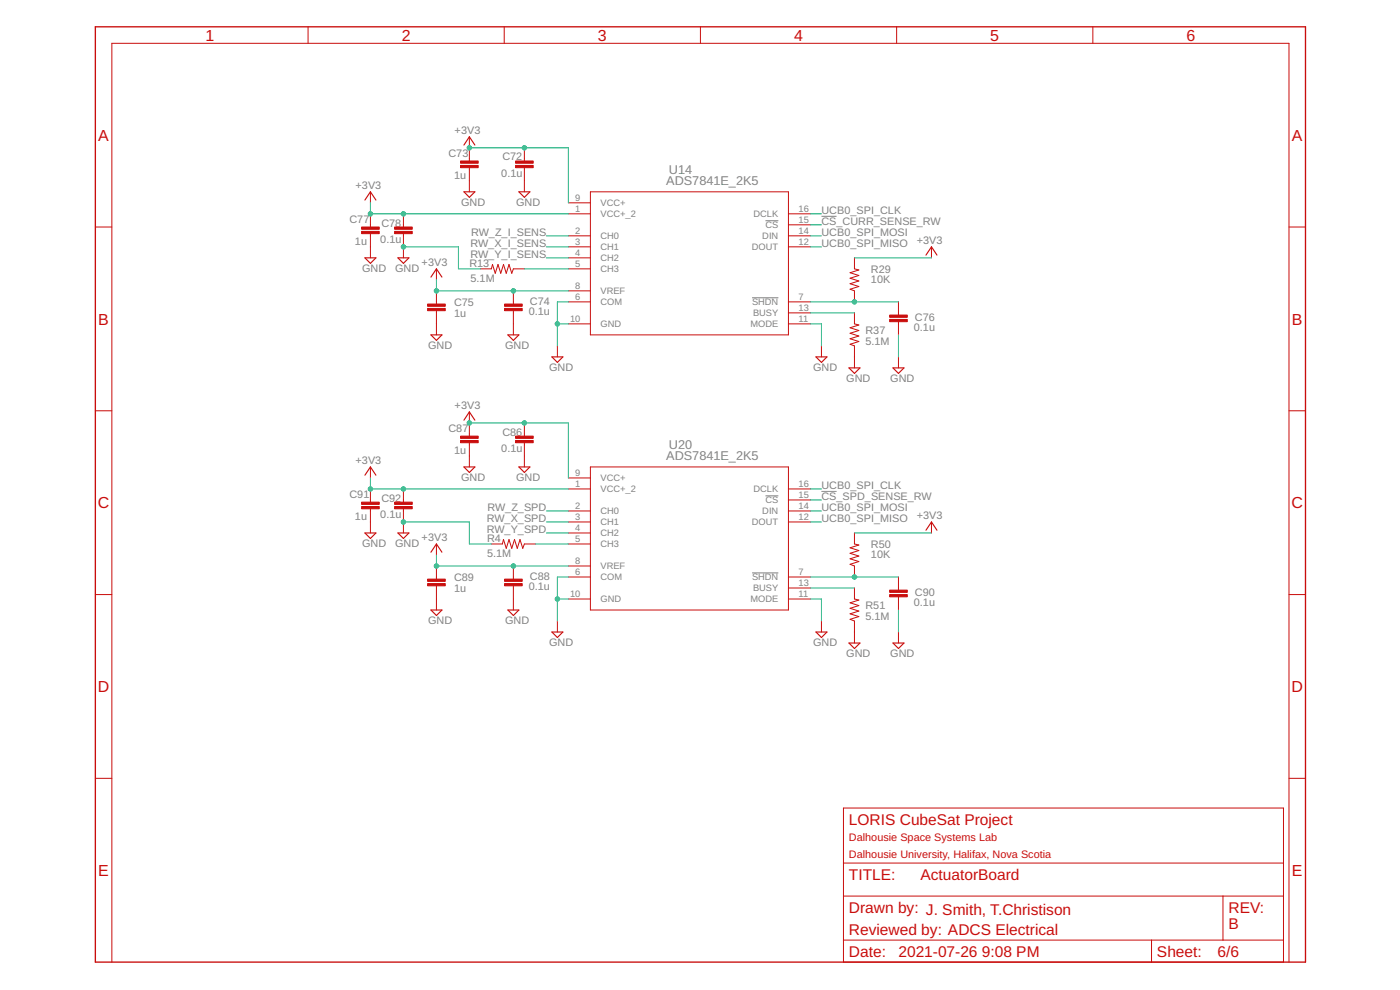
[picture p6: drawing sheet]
<svg xmlns="http://www.w3.org/2000/svg" width="420mm" height="297mm" viewBox="0 0 420 297" stroke-linecap="round" stroke-linejoin="round" font-family="sans-serif">
<path d="M229.7 66.2h3.9M246.5 64.9h4.6M225.7 89.3h7.9M229.7 148.8h3.9M246.5 147.4h4.6M225.7 171.9h7.9" fill="none" stroke="#808080" stroke-width=".3"/>
<path d="M28.6 8h363.2v280.7h-363.2z" fill="none" stroke="#c90d0c" stroke-width=".4"/>
<g fill="none" stroke="#c90d0c" stroke-width=".3">
<path d="M92.5 8v5M151.3 8v5M210.2 8v5M269.1 8v5M328 8v5M111.2 57.6v3.3M140.9 41v7.3M140.9 50.3v7.3M157.4 44.3v4M157.4 50.3v7.3M177.2 57.6h59.4v42.9h-59.4zM28.6 68.1h5"/>
<path d="M111.2 64.2v3.9M111.2 70.1v7.3M121.1 64.2v3.9M121.1 70.1v7.3M170.6 64.2h6.6M170.6 70.8h6.6M170.6 74.1h6.6M170.6 77.4h6.6M170.6 60.9h6.6M236.6 64.2h6.6M236.6 70.8h6.6M236.6 74.1h6.6"/>
<path d="M236.6 67.5h6.6M256.4 77.4v3.3l1.3 .3-2.6 .8 2.6 .9-2.6 .8 2.6 .8-2.6 .8 2.6 .9-2.6 .8 1.3 .5v3.3M279.5 74.1v3.3M386.8 68.1h5M131 80.7v3.3M131 87.3v3.9M131 93.2v7.3M144.2 80.7h3.3l.3-1.3 .8 2.6 .9-2.6 .8 2.6 .8-2.6 .8 2.6 .9-2.6 .8 2.6 .5-1.3h3.3M154.1 87.3v3.9M154.1 93.2v7.3M170.6 80.7h6.6M170.6 90.6h6.6"/>
<path d="M170.6 87.3h6.6M170.6 97.2h6.6M236.6 90.6h6.6M236.6 97.2h6.6M236.6 93.9h6.6M256.4 93.9v3.3l1.3 .3-2.6 .8 2.6 .9-2.6 .8 2.6 .8-2.6 .8 2.6 .9-2.6 .8 1.3 .5v6.6M269.6 90.6v3.9M269.6 96.5v4M167.3 103.8v3.3M246.5 103.8v3.3M269.6 107.1v3.3M28.6 123.3h5"/>
<path d="M140.9 123.6v7.3M140.9 132.8v7.3M157.4 126.9v4M157.4 132.8v7.3M386.8 123.3h5M111.2 140.1v3.3M111.2 146.7v4M111.2 152.7v7.2M121.1 146.7v4M121.1 152.7v7.2M170.6 146.7h6.6M170.6 153.3h6.6"/>
<path d="M170.6 156.6h6.6M170.6 159.9h6.6M170.6 143.4h6.6M177.2 140.1h59.4v42.9h-59.4zM236.6 146.7h6.6M236.6 153.3h6.6M236.6 156.6h6.6M236.6 150h6.6M256.4 159.9v3.3l1.3 .3-2.6 .9 2.6 .8-2.6 .8 2.6 .8-2.6 .9 2.6 .8-2.6 .8 1.3 .5v3.3M279.5 156.6v3.3M28.6 178.4h5M131 163.2v3.3"/>
<path d="M131 169.8v4M131 175.7v7.3M147.5 163.2h3.3l.3-1.3 .8 2.6 .9-2.6 .8 2.6 .8-2.6 .8 2.6 .9-2.6 .8 2.6 .5-1.3h3.3M154.1 169.8v4M154.1 175.7v7.3M170.6 163.2h6.6M170.6 173.1h6.6M170.6 169.8h6.6M170.6 179.7h6.6M236.6 173.1h6.6M236.6 179.7h6.6M236.6 176.4h6.6"/>
<path d="M256.4 176.4v3.3l1.3 .3-2.6 .9 2.6 .8-2.6 .8 2.6 .8-2.6 .9 2.6 .8-2.6 .8 1.3 .5v6.6M269.6 173.1v4M269.6 179v4M386.8 178.4h5M167.3 186.3v3.3M246.5 186.3v3.3M269.6 189.6v3.3M28.6 233.5h5M386.8 233.5h5M253.1 242.4h132.1v46.3h-132.1zM253.1 259h132.1M253.1 268.9h132.1"/>
<path d="M367 268.9v13.2M33.6 288.7v-275.7h353.2v275.7M253.1 282.1h132.1M345.6 282.1v6.6"/>
</g>
<g fill="none" stroke="#c90d0c" stroke-width=".34">
<path d="M139.2 57.6h3.3l-1.6 1.6zM139.2 43.5l1.7-2.5 1.6 2.5M155.7 57.6h3.3l-1.6 1.6zM109.5 60l1.7-2.4 1.6 2.4M109.5 77.4h3.3l-1.6 1.6zM119.4 77.4h3.3l-1.6 1.6zM277.9 76.5l1.6-2.4 1.7 2.4M129.3 83.1l1.7-2.4 1.6 2.4M129.3 100.5h3.3l-1.6 1.6zM152.4 100.5h3.3l-1.6 1.6zM165.6 107.1h3.3l-1.6 1.6zM244.9 107.1h3.3l-1.7 1.6z"/>
<path d="M254.8 110.4h3.3l-1.7 1.6zM268 110.4h3.3l-1.7 1.6zM139.2 126.1l1.7-2.5 1.6 2.5M109.5 142.6l1.7-2.5 1.6 2.5M109.5 159.9h3.3l-1.6 1.7zM119.4 159.9h3.3l-1.6 1.7zM139.2 140.1h3.3l-1.6 1.7zM155.7 140.1h3.3l-1.6 1.7zM277.9 159.1l1.6-2.5 1.7 2.5M129.3 165.7l1.7-2.5 1.6 2.5M129.3 183h3.3l-1.6 1.7zM152.4 183h3.3l-1.6 1.7z"/>
<path d="M165.6 189.6h3.3l-1.6 1.7zM244.9 189.6h3.3l-1.7 1.7zM254.8 192.9h3.3l-1.7 1.7zM268 192.9h3.3l-1.7 1.7z"/>
</g>
<g fill="#c90d0c" stroke="#c90d0c" stroke-width=".3">
<path d="M154.7 49.6h5.3v.7h-5.3z"/>
<path d="M154.7 48.3h5.3v.7h-5.3z"/>
<path d="M138.2 49.6h5.3v.7h-5.3z"/>
<path d="M138.2 48.3h5.3v.7h-5.3z"/>
<path d="M151.4 92.5h5.3v.7h-5.3z"/>
<path d="M151.4 91.2h5.3v.7h-5.3z"/>
<path d="M128.3 92.5h5.3v.7h-5.3z"/>
<path d="M128.3 91.2h5.3v.7h-5.3z"/>
<path d="M267 95.8h5.3v.7h-5.3z"/>
<path d="M267 94.5h5.3v.7h-5.3z"/>
<path d="M108.5 69.4h5.3v.7h-5.3z"/>
<path d="M108.5 68.1h5.3v.7h-5.3z"/>
<path d="M118.4 69.4h5.3v.7h-5.3z"/>
<path d="M118.4 68.1h5.3v.7h-5.3z"/>
<path d="M154.7 132.2h5.3v.6h-5.3z"/>
<path d="M154.7 130.9h5.3v.6h-5.3z"/>
<path d="M138.2 132.2h5.3v.6h-5.3z"/>
<path d="M138.2 130.9h5.3v.6h-5.3z"/>
<path d="M151.4 175.1h5.3v.7h-5.3z"/>
<path d="M151.4 173.8h5.3v.6h-5.3z"/>
<path d="M128.3 175.1h5.3v.7h-5.3z"/>
<path d="M128.3 173.8h5.3v.6h-5.3z"/>
<path d="M267 178.4h5.3v.7h-5.3z"/>
<path d="M267 177.1h5.3v.6h-5.3z"/>
<path d="M108.5 152h5.3v.7h-5.3z"/>
<path d="M108.5 150.7h5.3v.6h-5.3z"/>
<path d="M118.4 152h5.3v.7h-5.3z"/>
<path d="M118.4 150.7h5.3v.6h-5.3z"/>
</g>
<g fill="none" stroke="#0dab76" stroke-width=".3">
<path d="M140.9 44.3h29.7v16.6M111.2 60.9v3.3h59.4M121.1 74.1h16.5v6.6h6.6M164 74.1h6.6M164 77.4h6.6M164 70.8h6.6M243.2 74.1h3.3M243.2 64.2h3.3M243.2 70.8h3.3M243.2 67.5h3.3M256.4 77.4h23.1M131 84v3.3h39.6"/>
<path d="M157.4 80.7h13.2M167.3 97.2h3.3M170.6 90.6h-3.3v13.2M243.2 90.6h26.4M243.2 97.2h3.3v6.6M243.2 93.9h13.2M269.6 100.5v6.6M140.9 126.9h29.7v16.5M111.2 143.4v3.3h59.4M121.1 156.6h19.8v6.6h6.6M164 156.6h6.6M164 159.9h6.6"/>
<path d="M164 153.3h6.6M243.2 156.6h3.3M243.2 146.7h3.3M243.2 153.3h3.3M243.2 150h3.3M256.4 159.9h23.1M131 166.5v3.3h39.6M160.7 163.2h9.9M167.3 179.7h3.3M170.6 173.1h-3.3v13.2M243.2 179.7h3.3v6.6M243.2 173.1h26.4"/>
<path d="M243.2 176.4h13.2M269.6 183v6.6"/>
</g>
<g fill="#0dab76" stroke="#0dab76" stroke-width=".3">
<circle cx="167.3" cy="97.2" r=".66"/>
<circle cx="121.1" cy="74.1" r=".66"/>
<circle cx="167.3" cy="179.7" r=".66"/>
<circle cx="121.1" cy="156.6" r=".66"/>
<circle cx="154.1" cy="87.3" r=".66"/>
<circle cx="131" cy="87.3" r=".66"/>
<circle cx="121.1" cy="64.2" r=".66"/>
<circle cx="111.2" cy="64.2" r=".66"/>
<circle cx="154.1" cy="169.8" r=".66"/>
<circle cx="131" cy="169.8" r=".66"/>
<circle cx="121.1" cy="146.7" r=".66"/>
<circle cx="111.2" cy="146.7" r=".66"/>
<circle cx="157.4" cy="126.9" r=".66"/>
<circle cx="140.9" cy="126.9" r=".66"/>
<circle cx="157.4" cy="44.3" r=".66"/>
<circle cx="140.9" cy="44.3" r=".66"/>
<circle cx="256.4" cy="90.6" r=".66"/>
<circle cx="256.4" cy="173.1" r=".66"/>
</g>
<g font-size="4.8" fill="#c90d0c">
<text x="61.7" y="12.2">1</text>
<text x="120.6" y="12.2">2</text>
<text x="179.4" y="12.2">3</text>
<text x="238.3" y="12.2">4</text>
<text x="297.2" y="12.2">5</text>
<text x="356.1" y="12.2">6</text>
<text x="29.5" y="42.2">A</text>
<text x="387.7" y="42.2">A</text>
<text x="29.5" y="97.4">B</text>
<text x="387.7" y="97.4">B</text>
<text x="29.4" y="152.5">C</text>
<text x="387.6" y="152.5">C</text>
<text x="29.4" y="207.7">D</text>
<text x="387.6" y="207.7">D</text>
<text x="29.5" y="262.8">E</text>
<text x="387.7" y="262.8">E</text>
</g>
<g font-size="4.7" fill="#c90d0c">
<text x="254.8" y="247.4">LORIS CubeSat Project</text>
<text x="254.8" y="263.9">TITLE:</text>
<text x="276.2" y="263.9">ActuatorBoard</text>
<text x="254.8" y="273.8">Drawn by: J. Smith, T.Christison</text>
<text x="368.7" y="273.8">REV:</text>
<text x="254.8" y="280.4">Reviewed by: ADCS Electrical</text>
<text x="368.7" y="278.8">B</text>
<text x="254.8" y="287">Date:</text>
<text x="269.6" y="287">2021-07-26</text>
<text x="294.7" y="287">9:08 PM</text>
<text x="347.2" y="287">Sheet:</text>
<text x="365.4" y="287">6/6</text>
</g>
<g font-size="3.8" fill="#808080">
<text x="200.8" y="52.3">U14</text>
<text x="199.9" y="55.6">ADS7841E_2K5</text>
<text x="200.8" y="134.8">U20</text>
<text x="199.9" y="138.2">ADS7841E_2K5</text>
</g>
<g font-size="3.3" fill="#808080">
<text x="136.5" y="40.1">+3V3</text>
<text x="134.6" y="47.2">C73</text>
<text x="136.3" y="53.8">1u</text>
<text x="150.4" y="53.1">0.1u</text>
<text x="150.8" y="48.1">C72</text>
<text x="106.7" y="56.6">+3V3</text>
<text x="138.4" y="61.7">GND</text>
<text x="154.9" y="61.7">GND</text>
<text x="246.5" y="64.2">UCB0_SPI_CLK</text>
<text x="104.9" y="67">C77</text>
<text x="114.5" y="68">C78</text>
<text x="141.4" y="70.8">RW_Z_I_SENS</text>
<text x="246.5" y="70.8">UCB0_SPI_MOSI</text>
<text x="246.5" y="67.5">CS_CURR_SENSE_RW</text>
<text x="106.5" y="73.6">1u</text>
<text x="114.1" y="72.9">0.1u</text>
<text x="141.2" y="77.4">RW_Y_I_SENS</text>
<text x="141.2" y="74.1">RW_X_I_SENS</text>
<text x="246.5" y="74.1">UCB0_SPI_MISO</text>
<text x="275.1" y="73.1">+3V3</text>
<text x="108.7" y="81.5">GND</text>
<text x="118.6" y="81.5">GND</text>
<text x="126.5" y="79.7">+3V3</text>
<text x="140.9" y="80">R13</text>
<text x="261.4" y="82">R29</text>
<text x="141.2" y="84.6">5.1M</text>
<text x="261.4" y="85">10K</text>
<text x="136.3" y="95">1u</text>
<text x="136.3" y="91.7">C75</text>
<text x="158.7" y="94.4">0.1u</text>
<text x="159" y="91.4">C74</text>
<text x="259.7" y="100.2">R37</text>
<text x="274.3" y="99.3">0.1u</text>
<text x="274.6" y="96.4">C76</text>
<text x="128.5" y="104.6">GND</text>
<text x="151.6" y="104.6">GND</text>
<text x="259.7" y="103.5">5.1M</text>
<text x="164.8" y="111.2">GND</text>
<text x="244.1" y="111.2">GND</text>
<text x="254" y="114.5">GND</text>
<text x="267.2" y="114.5">GND</text>
<text x="136.5" y="122.6">+3V3</text>
<text x="134.6" y="129.7">C87</text>
<text x="150.8" y="130.7">C86</text>
<text x="136.3" y="136.3">1u</text>
<text x="150.4" y="135.6">0.1u</text>
<text x="106.7" y="139.1">+3V3</text>
<text x="104.9" y="149.5">C91</text>
<text x="138.4" y="144.2">GND</text>
<text x="154.9" y="144.2">GND</text>
<text x="246.5" y="146.7">UCB0_SPI_CLK</text>
<text x="114.1" y="155.5">0.1u</text>
<text x="114.5" y="150.5">C92</text>
<text x="146.3" y="153.3">RW_Z_SPD</text>
<text x="246.5" y="153.3">UCB0_SPI_MOSI</text>
<text x="246.5" y="150">CS_SPD_SENSE_RW</text>
<text x="275.1" y="155.6">+3V3</text>
<text x="106.5" y="156.1">1u</text>
<text x="146.1" y="159.9">RW_Y_SPD</text>
<text x="146.1" y="156.6">RW_X_SPD</text>
<text x="246.5" y="156.6">UCB0_SPI_MISO</text>
<text x="108.7" y="164">GND</text>
<text x="118.6" y="164">GND</text>
<text x="126.5" y="162.2">+3V3</text>
<text x="146.2" y="167.2">5.1M</text>
<text x="146.2" y="162.6">R4</text>
<text x="261.4" y="167.5">10K</text>
<text x="261.4" y="164.6">R50</text>
<text x="159" y="173.9">C88</text>
<text x="136.3" y="177.6">1u</text>
<text x="136.3" y="174.3">C89</text>
<text x="158.7" y="176.9">0.1u</text>
<text x="274.6" y="178.9">C90</text>
<text x="259.7" y="186">5.1M</text>
<text x="259.7" y="182.7">R51</text>
<text x="274.3" y="181.9">0.1u</text>
<text x="128.5" y="187.1">GND</text>
<text x="151.6" y="187.1">GND</text>
<text x="164.8" y="193.8">GND</text>
<text x="244.1" y="193.8">GND</text>
<text x="254" y="197.1">GND</text>
<text x="267.2" y="197.1">GND</text>
</g>
<g font-size="3.3" fill="#c90d0c">
<text x="254.8" y="252.4">Dalhousie Space Systems Lab</text>
<text x="254.8" y="257.3">Dalhousie University, Halifax, Nova Scotia</text>
</g>
<g font-size="2.8" fill="#808080">
<text x="172.6" y="63.7">1</text>
<text x="172.6" y="60.4">9</text>
<text x="180.2" y="65.2">VCC+_2</text>
<text x="180.2" y="61.9">VCC+</text>
<text x="226.2" y="65.2">DCLK</text>
<text x="239.7" y="63.7">16</text>
<text x="172.6" y="70.3">2</text>
<text x="180.2" y="71.8">CH0</text>
<text x="228.8" y="71.8">DIN</text>
<text x="229.7" y="68.5">CS</text>
<text x="239.7" y="70.3">14</text>
<text x="239.7" y="67">15</text>
<text x="172.6" y="73.6">3</text>
<text x="172.6" y="76.9">4</text>
<text x="180.2" y="75.1">CH1</text>
<text x="225.7" y="75.1">DOUT</text>
<text x="239.7" y="73.6">12</text>
<text x="172.6" y="80.2">5</text>
<text x="180.2" y="78.4">CH2</text>
<text x="180.2" y="81.7">CH3</text>
<text x="172.6" y="86.8">8</text>
<text x="180.2" y="88.3">VREF</text>
<text x="172.6" y="90.1">6</text>
<text x="180.2" y="91.6">COM</text>
<text x="225.7" y="91.6">SHDN</text>
<text x="226" y="94.9">BUSY</text>
<text x="239.7" y="90.1">7</text>
<text x="239.7" y="93.4">13</text>
<text x="171.1" y="96.7">10</text>
<text x="180.2" y="98.2">GND</text>
<text x="225.2" y="98.2">MODE</text>
<text x="239.7" y="96.7">11</text>
<text x="172.6" y="142.9">9</text>
<text x="172.6" y="146.2">1</text>
<text x="180.2" y="147.7">VCC+_2</text>
<text x="180.2" y="144.4">VCC+</text>
<text x="226.2" y="147.7">DCLK</text>
<text x="239.7" y="149.5">15</text>
<text x="239.7" y="146.2">16</text>
<text x="172.6" y="152.8">2</text>
<text x="180.2" y="154.3">CH0</text>
<text x="228.8" y="154.3">DIN</text>
<text x="229.7" y="151">CS</text>
<text x="239.7" y="152.8">14</text>
<text x="172.6" y="156.1">3</text>
<text x="172.6" y="159.4">4</text>
<text x="180.2" y="157.6">CH1</text>
<text x="180.2" y="160.9">CH2</text>
<text x="225.7" y="157.6">DOUT</text>
<text x="239.7" y="156.1">12</text>
<text x="172.6" y="162.7">5</text>
<text x="180.2" y="164.2">CH3</text>
<text x="172.6" y="172.7">6</text>
<text x="172.6" y="169.4">8</text>
<text x="180.2" y="170.8">VREF</text>
<text x="239.7" y="172.7">7</text>
<text x="171.1" y="179.3">10</text>
<text x="180.2" y="174.1">COM</text>
<text x="225.7" y="174.1">SHDN</text>
<text x="226" y="177.4">BUSY</text>
<text x="239.7" y="179.3">11</text>
<text x="239.7" y="176">13</text>
<text x="180.2" y="180.7">GND</text>
<text x="225.2" y="180.7">MODE</text>
</g>
</svg>
